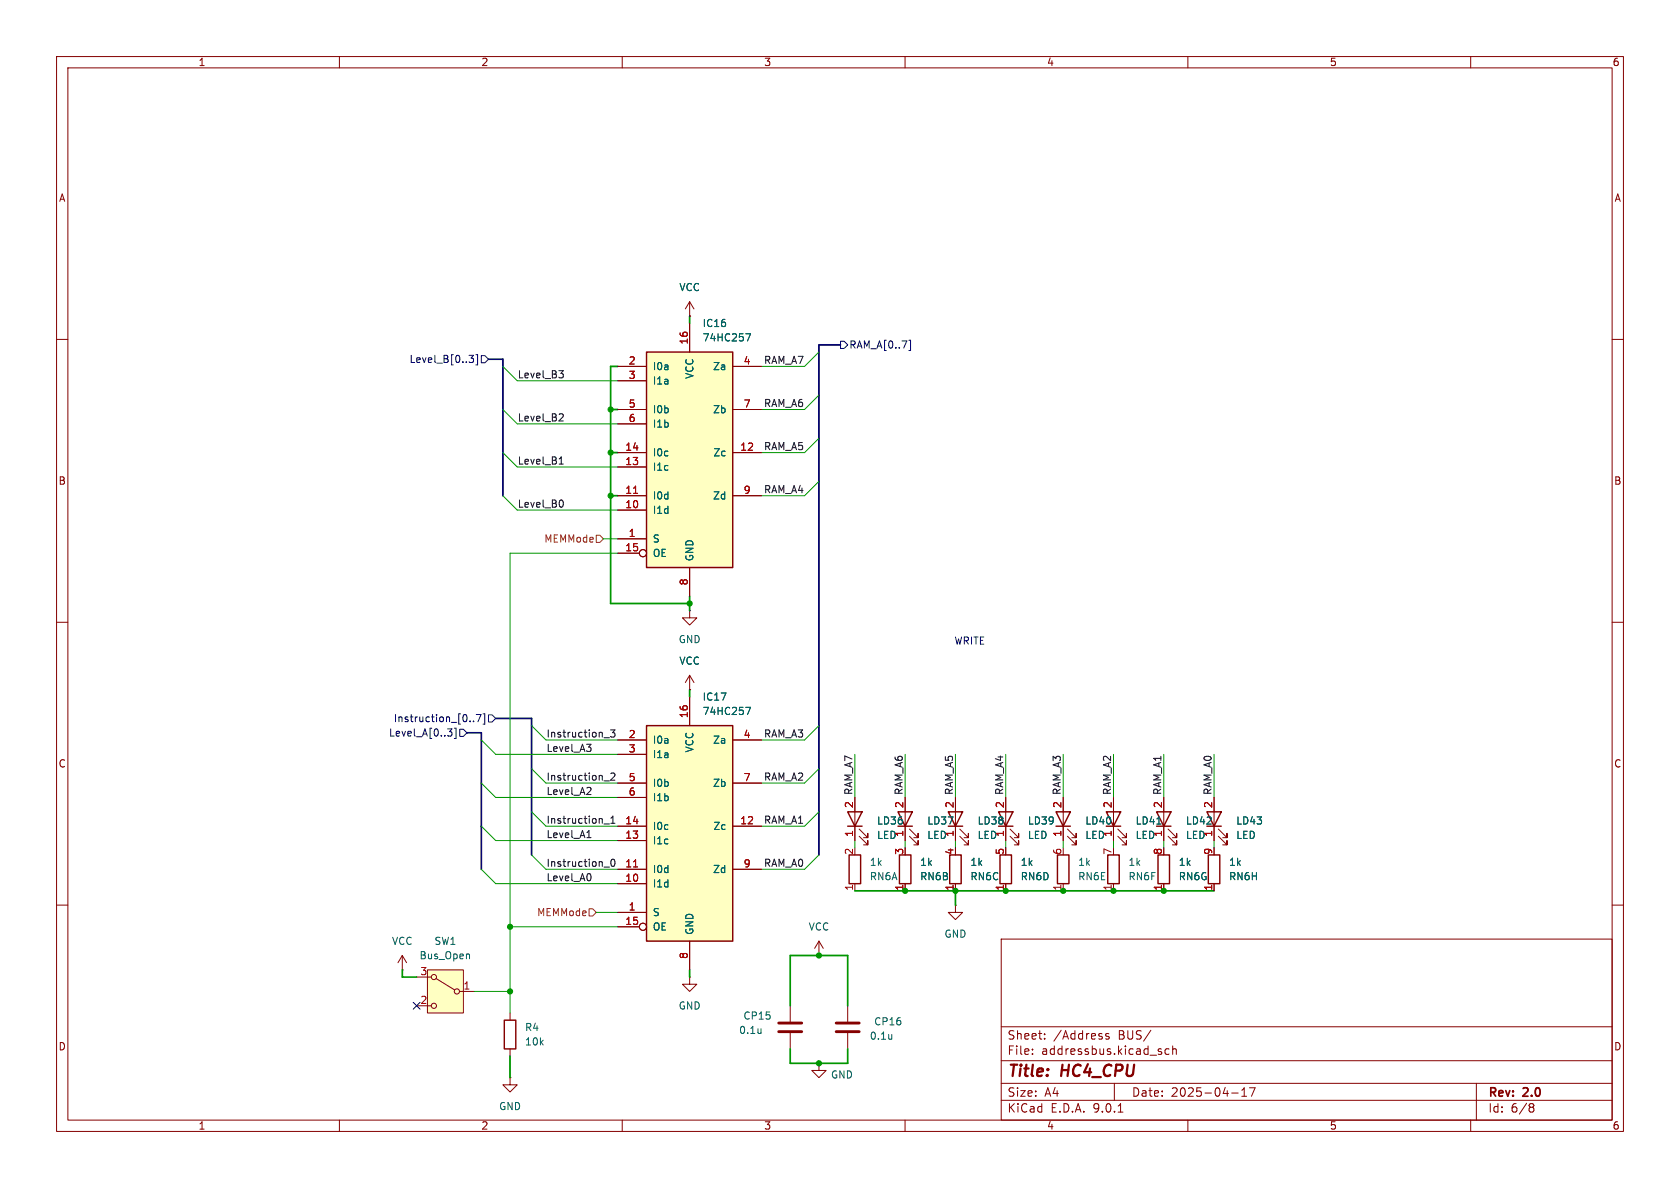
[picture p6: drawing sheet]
<svg xmlns="http://www.w3.org/2000/svg" width="297mm" height="210mm" viewBox="0 0 297 210" stroke-linecap="round" stroke-linejoin="round" font-family="sans-serif">
<g fill="none" stroke="#840000" stroke-width=".18">
<path d="M10 10h277v190h-277zM12 12h273v186h-273zM60 10v2M110 10v2M160 10v2M210 10v2M260 10v2M10 60h2M285 60h2M10 110h2M121.9 119.4l-.7 1.3M121.9 119.4l.8 1.3"/>
<path d="M121.9 119.4v2.5M285 110h2M121.9 121.9h.1M160 141v7.6M160 156.2v1.3M160.8 147.8l1.5 1.6v-.8v.8h-.8M160.8 146.6l1.5 1.5v-.8v.8h-.8M168.9 156.2v1.3M177.8 156.2v1.3M196.8 156.2v1.3M10 160h2M90.2 179.1v1.2"/>
<path d="M121.9 172.7v1.3h1.3l-1.3 1.3-1.3-1.3h1.3M121.9 172.7h.1M144.8 168.9h.1M144.8 166.4l-.8 1.2M144.8 166.4l.7 1.2M144.8 166.4v2.5M149.9 177.8v2.8M177 166h108v32h-108zM285 160h2M60 198v2M90.2 190.5v1.3h1.2l-1.2 1.2-1.3-1.2h1.3M90.2 190.5h.1"/>
<path d="M90.2 185.4v1.3M110 198v2M149.9 182.6v2.8M160 198v2M177 194.5h108M177 191.5h108M177 187.5h108M177 181.5h108M182.5 186.3v.1M182.5 185.5v.1M184.7 183.6v.1M184.7 182.8v.1"/>
<path d="M196 182.8l-.3-.1-.2 .2v.2l.5 .2v.3h-.5M197 191.5v3M197.7 196.6h.8M203.5 182.1l-1.3 2M205.3 186v.3M206.7 185.5l-.5-.1-.2 .3v.4l.1 .2h.6M207.3 185.5l.2-.1 .4 .1 .1 .9M207.3 184.9v1.5M210 198v2M217.7 193.2h1.2M219.5 193.8h.9M219.5 192.7l.5-.4v1.5"/>
<path d="M220.9 192.3h1l-.7 1.5M260 198v2M261 191.5v6.5M270.6 195.1l.4 .1 .2 .2-.3 .3M270.6 195.7h.3M270.9 195.7l.2 .2 .1 .4-.2 .2-.4 .1"/>
</g>
<path d="M158.7 143.5h2.6l-1.3 2.6zM158.7 146.1h2.6M159 151.1h2v5.1h-2zM167.9 151.1h2v5.1h-2zM176.8 151.1h2v5.1h-2zM195.8 151.1h2.1v5.1h-2.1zM89.2 180.3h2v5.1h-2z" fill="none" stroke="#840000" stroke-width=".25"/>
<path d="M147.8 180.8h4.1M147.8 182.4h4.1" fill="none" stroke="#840000" stroke-width=".51"/>
<path d="M157.7 182.9v.8M157.7 183.6l-.1 .1" fill="none" stroke="#006464" stroke-width=".18"/>
<path d="M114.3 128.3h15.2v38.1h-15.2z" fill="#ffffc2"/>
<path d="M114.3 128.3h15.2v38.1h-15.2z" fill="none" stroke="#840000" stroke-width=".25"/>
<g fill="none" stroke="#840000" stroke-width=".18">
<path d="M109.2 130.8h5.1M109.2 133.4h5.1M109.2 138.4h5.1M121.9 123.2v5.1M129.5 130.8h5.1M129.5 138.4h5.1M109.2 141h5.1M109.2 146.1h5.1M109.2 148.6h5.1M109.2 153.7h5.1M109.2 156.2h5.1M129.5 146.1h5.1"/>
<path d="M129.5 153.7h5.1M109.2 161.3h5.1M109.2 163.8h3.8M121.9 166.4v5.1M144.8 188v1.2h1.2l-1.2 1.3-1.3-1.3h1.3M144.8 188h.1"/>
<circle cx="113.7" cy="163.8" r=".63"/>
</g>
<path d="M112 153.3h.7" fill="none" stroke="#a90000" stroke-width=".18"/>
<path d="M131.8 125h.9l-.6 1.3" fill="none" stroke="#006464" stroke-width=".18"/>
<path d="M114.3 62.2h15.2v38.1h-15.2z" fill="#ffffc2"/>
<path d="M114.3 62.2h15.2v38.1h-15.2zM186.7 143.5h2.5l-1.2 2.6zM186.7 146.1h2.5M186.9 151.1h2.1v5.1h-2.1zM195.6 143.5h2.5l-1.3 2.6zM195.6 146.1h2.5M204.5 143.5h2.5l-1.3 2.6zM204.5 146.1h2.5M204.7 151.1h2.1v5.1h-2.1zM213.6 151.1h2v5.1h-2z" fill="none" stroke="#840000" stroke-width=".25"/>
<g fill="none" stroke="#840000" stroke-width=".18">
<path d="M121.9 57.2v5M109.2 64.8h5.1M109.2 67.3h5.1M109.2 72.4h5.1M109.2 74.9h5.1M129.5 64.8h5.1M129.5 72.4h5.1M109.2 80h5.1M109.2 82.6h5.1M109.2 87.6h5.1M109.2 90.2h5.1M109.2 95.3h5.1"/>
<path d="M109.2 97.8h3.8M129.5 80h5.1M129.5 87.6h5.1M121.9 100.3v5.1M188 141v7.6M188 156.2v1.3M188.7 147.8l1.5 1.6v-.8v.8h-.7M188.7 146.6l1.5 1.5v-.8v.8h-.7M196.8 141v7.6M197.6 147.8l1.5 1.6v-.8v.8h-.7M197.6 146.6l1.5 1.5v-.8v.8h-.7M205.7 141v7.6"/>
<path d="M205.7 156.2v1.3M206.5 147.8l1.5 1.6v-.8v.8h-.7M206.5 146.6l1.5 1.5v-.8v.8h-.7M214.6 156.2v1.3M139.7 177.8v2.8M139.7 182.6v2.8"/>
<circle cx="113.7" cy="97.8" r=".63"/>
</g>
<path d="M112 87.2h.7" fill="none" stroke="#a90000" stroke-width=".18"/>
<path d="M131.8 59h.9l-.6 1.3M204.5 145.7h.7M134.5 181.9v.8M134.5 182.6h.1" fill="none" stroke="#006464" stroke-width=".18"/>
<path d="M137.7 180.8h4M137.7 182.4h4" fill="none" stroke="#840000" stroke-width=".51"/>
<path d="M75.6 171.5h6.3v7.6h-6.3z" fill="#ffffc2"/>
<g fill="none" stroke="#840000" stroke-width=".18">
<path d="M121.9 55.9h.1M121.9 53.3l-.7 1.3M121.9 53.3l.8 1.3M121.9 53.3v2.6M121.9 57.2v5M109.2 64.8h5.1M109.2 67.3h5.1M109.2 72.4h5.1M109.2 74.9h5.1M129.5 64.8h5.1M129.5 72.4h5.1M109.2 80h5.1"/>
<path d="M109.2 82.6h5.1M109.2 87.6h5.1M109.2 90.2h5.1M109.2 95.3h5.1M109.2 97.8h3.8M129.5 80h5.1M129.5 87.6h5.1M121.9 108v1.2h1.3l-1.3 1.3-1.3-1.3h1.3M121.9 108h.1M121.9 100.3v5.1M109.2 130.8h5.1M109.2 133.4h5.1"/>
<path d="M109.2 138.4h5.1M121.9 121.9h.1M121.9 123.2v5.1M129.5 130.8h5.1M129.5 138.4h5.1M109.2 141h5.1M109.2 146.1h5.1M109.2 148.6h5.1M109.2 153.7h5.1M109.2 156.2h5.1M129.5 146.1h5.1M129.5 153.7h5.1"/>
<path d="M151.1 141v7.6M151.1 156.2v1.3M151.9 147.8l1.5 1.6v-.8v.8h-.7M151.9 146.6l1.5 1.5v-.8v.8h-.7M160 141v2.5M160 146.1v2.5M160 156.2v1.3M168.9 141v7.6M168.9 156.2v1.3M169.7 147.8l1.5 1.6v-.8v.8h-.8M169.7 146.6l1.5 1.5v-.8v.8h-.8M177.8 141v7.6"/>
<path d="M177.8 156.2v1.3M178.6 147.8l1.5 1.6v-.8v.8h-.8M178.6 146.6l1.5 1.5v-.8v.8h-.8M188 141v2.5M188 146.1v2.5M196.8 141v2.5M196.8 146.1v2.5M205.7 141v2.5M205.7 146.1v2.5M205.7 156.2v1.3M214.6 141v7.6M214.6 156.2v1.3"/>
<path d="M215.4 147.8l1.5 1.6v-.8v.8h-.7M215.4 146.6l1.5 1.5v-.8v.8h-.7M71.1 171.5h.1M71.1 168.9l-.7 1.3M71.1 168.9l.8 1.3M71.1 168.9v2.6M73.7 172.7h2.5M73.7 177.8h2.5M75.6 171.5h6.3v7.6h-6.3zM77.1 173l3.3 2M81.3 175.3h2.5M109.2 161.3h5.1"/>
<path d="M109.2 163.8h3.8M121.9 166.4v5.1M168.9 160v1.3h1.3l-1.3 1.3-1.3-1.3h1.3M168.9 160h.1"/>
<circle cx="113.7" cy="97.8" r=".63"/>
<circle cx="76.7" cy="172.7" r=".46"/>
<circle cx="76.7" cy="177.8" r=".46"/>
<circle cx="80.8" cy="175.3" r=".46"/>
<circle cx="113.7" cy="163.8" r=".63"/>
</g>
<path d="M131.8 59h.9l-.6 1.3M131.8 125h.9l-.6 1.3M204.5 145.7h.7M82.8 168.6l.2 .2v.7" fill="none" stroke="#006464" stroke-width=".18"/>
<path d="M149.9 143.5h2.5l-1.3 2.6zM149.9 146.1h2.5M150.1 151.1h2v5.1h-2zM167.6 143.5h2.6l-1.3 2.6zM167.6 146.1h2.6M176.5 143.5h2.6l-1.3 2.6zM176.5 146.1h2.6M213.4 143.5h2.5l-1.3 2.6zM213.4 146.1h2.5" fill="none" stroke="#840000" stroke-width=".25"/>
<path d="M105.4 94.6h.6l.7 .7-.7 .6h-.6zM104.1 160.7h.7l.6 .6-.6 .6h-.7z" fill="none" stroke="#725600" stroke-width=".18"/>
<g fill="none" stroke="#000084" stroke-width=".18">
<path d="M82.9 62.8h.8l-.4 .5 .4 .1v.4l-.2 .3h-.4M84.1 62.7h.3v1.8h-.3M85.1 62.9h.6l.7 .6-.7 .6h-.6zM148.6 60.3h.6l.7 .7-.7 .6h-.6zM160.7 60.1h.3v1.9h-.3M79.1 128.8h.8l-.4 .5 .3 .2 .1 .4-.2 .2h-.4M80.6 128.7v1.8h-.3M81.3 128.9h.6l.6 .6-.6 .7h-.6zM83.1 127.5v.1M83.7 127.5v.1M84.2 126.3h.8l-.5 1.3M85.4 126.2h.3v1.8h-.3"/>
<path d="M86.4 126.4h.6l.6 .6-.6 .6h-.6zM73.1 177.2l1.2 1.2M74.3 177.2l-1.2 1.2"/>
</g>
<g fill="none" stroke="#0f0f0f" stroke-width=".18">
<path d="M98.8 65.5h.8l-.4 .5M99.3 66l.3 .3v.3l-.3 .2M99.3 73.1l.3 .3-.1 .3-.7 .7h.8M98.9 82h.7M99 81.1l.2-.3v1.2M99.3 88.4a.79 .79 0 0 1 0 1.3M103.7 131.6h.8l-.4 .5M104.4 132.2v.5M104.4 139.3v.4M106.8 130.4h.9M106.8 138h.9M107.9 129h.8l-.4 .5 .4 .1v.6l-.2 .1-.6-.1"/>
<path d="M108 136.8l.5-.2 .2 .4-.8 .9h.8M103.7 140.5h.8M103.8 148.1h.7M104.4 154.7v.8M106.8 145.7h.9M106.8 153.3h.9M108 145.5h.7M108 144.6l.4-.3v1.2M108.1 152l.2-.1a.68 .68 0 0 1 .4 .6 .68 .68 0 0 1-.4 .7l-.2-.2-.1-.3z"/>
</g>
<path d="M86.4 63.5h2.5v24.1M148.6 61h-3.8v90.1M82.5 129.5h2.6v24.2M87.6 127h6.4v24.1" fill="none" stroke="#000084" stroke-width=".3"/>
<g fill="none" stroke="#009600" stroke-width=".18">
<path d="M88.9 72.4l2.5 2.5h17.8M88.9 64.8l2.5 2.5h17.8M144.8 69.9l-2.6 2.5h-7.6M144.8 62.2l-2.6 2.6h-7.6M144.8 77.5l-2.6 2.5h-7.6M88.9 80l2.5 2.6h17.8M88.9 87.6l2.5 2.6h17.8M106.7 95.3h2.5M109.2 97.8h-19v81.3M144.8 85.1l-2.6 2.5h-7.6M85.1 138.4l2.5 2.6h21.6M85.1 130.8l2.5 2.6h21.6"/>
<path d="M94 135.9l2.5 2.5h12.7M94 128.3l2.5 2.5h12.7M144.8 135.9l-2.6 2.5h-7.6M144.8 128.3l-2.6 2.5h-7.6M151.1 133.4v7.6M160 133.4v7.6M168.9 133.4v7.6M177.8 133.4v7.6M188 133.4v7.6M196.8 133.4v7.6M205.7 133.4v7.6M214.6 133.4v7.6"/>
<path d="M85.1 146.1l2.5 2.5h21.6M85.1 153.7l2.5 2.5h21.6M94 143.5l2.5 2.6h12.7M94 151.1l2.5 2.6h12.7M144.8 143.5l-2.6 2.6h-7.6M144.8 151.1l-2.6 2.6h-7.6M151.1 148.6v1.3M160 148.6v1.3M168.9 148.6v1.3M177.8 148.6v1.3M188 148.6v1.3M196.8 148.6v1.3"/>
<path d="M205.7 148.6v1.3M214.6 148.6v1.3M83.8 175.3h6.4M90.2 163.8h19M105.4 161.3h3.8"/>
</g>
<g fill="none" stroke="#009600" stroke-width=".3">
<path d="M121.9 55.9v1.3M107.9 72.4h1.3M109.2 64.8h-1.3v41.9h14M107.9 87.6h1.3M107.9 80h1.3M121.9 105.4v2.6M121.9 121.9v1.3M151.1 157.5h63.5M168.9 157.5v2.5M71.1 171.5v1.2h2.6M121.9 171.5v1.2M139.7 177.8v-8.9h10.2v8.9"/>
<path d="M90.2 186.7v3.8M139.7 185.4v2.6h10.2v-2.6"/>
</g>
<path d="M112 87.2h.7M112 153.3h.7" fill="none" stroke="#a90000" stroke-width=".18"/>
<g fill="#009600" stroke="#009600" stroke-width=".18">
<circle cx="90.2" cy="175.3" r=".46"/>
<circle cx="144.8" cy="168.9" r=".46"/>
<circle cx="90.2" cy="163.8" r=".46"/>
<circle cx="144.8" cy="188" r=".46"/>
<circle cx="121.9" cy="106.7" r=".46"/>
<circle cx="107.9" cy="87.6" r=".46"/>
<circle cx="107.9" cy="72.4" r=".46"/>
<circle cx="107.9" cy="80" r=".46"/>
<circle cx="160" cy="157.5" r=".46"/>
<circle cx="168.9" cy="157.5" r=".46"/>
<circle cx="196.8" cy="157.5" r=".46"/>
<circle cx="205.7" cy="157.5" r=".46"/>
<circle cx="177.8" cy="157.5" r=".46"/>
<circle cx="188" cy="157.5" r=".46"/>
</g>
<g font-size="2.8" fill="#840000">
<text x="178" y="190.9">Title:</text>
<text x="187.7" y="190.9">HC4_CPU</text>
</g>
<g font-size="2.1" fill="#840000">
<text x="178" y="184">Sheet:</text>
<text x="186.2" y="184">/Address</text>
<text x="197.7" y="184">BUS/</text>
<text x="178" y="186.7">File:</text>
<text x="184.1" y="186.7">addressbus.kicad_sch</text>
<text x="178" y="196.9">KiCad</text>
<text x="178" y="194.1">Size:</text>
<text x="184.7" y="194.1">A4</text>
<text x="185.7" y="196.9">E.D.A.</text>
<text x="193.3" y="196.9">9.0.1</text>
<text x="200" y="194.1">Date:</text>
<text x="207" y="194.1">2025-04-17</text>
<text x="263" y="194.3">Rev:</text>
<text x="263" y="196.9">Id:</text>
<text x="267.1" y="196.9">6/8</text>
<text x="269.4" y="194.3">2.0</text>
</g>
<g font-size="1.8" fill="#840000">
<text x="35" y="11.9">1</text>
<text x="85" y="11.9">2</text>
<text x="135" y="11.9">3</text>
<text x="185" y="11.9">4</text>
<text x="235" y="11.9">5</text>
<text x="285" y="11.9">6</text>
<text x="10.3" y="35.9">A</text>
<text x="285.3" y="35.9">A</text>
<text x="10.3" y="85.9">B</text>
<text x="285.3" y="85.9">B</text>
<text x="10.3" y="135.9">C</text>
<text x="285.3" y="135.9">C</text>
<text x="10.3" y="185.9">D</text>
<text x="285.3" y="185.9">D</text>
<text x="35" y="199.9">1</text>
<text x="85" y="199.9">2</text>
<text x="135" y="199.9">3</text>
<text x="185" y="199.9">4</text>
<text x="235" y="199.9">5</text>
<text x="285" y="199.9">6</text>
</g>
<g font-size="1.8" fill="#006464">
<text x="120" y="51.7">VCC</text>
<text x="124.1" y="58">IC16</text>
<text x="115.3" y="65.6">I0a</text>
<text x="124.1" y="60.6">74HC257</text>
<text x="126" y="65.6">Za</text>
<text x="115.3" y="68.2">I1a</text>
<text x="122.8" y="67.1" transform="rotate(-90 122.8 67.1)">VCC</text>
<text x="115.3" y="73.3">I0b</text>
<text x="115.3" y="75.8">I1b</text>
<text x="126" y="73.3">Zb</text>
<text x="115.3" y="80.9">I0c</text>
<text x="115.3" y="83.4">I1c</text>
<text x="126" y="80.9">Zc</text>
<text x="115.3" y="88.5">I0d</text>
<text x="126" y="88.5">Zd</text>
<text x="115.3" y="91">I1d</text>
<text x="115.3" y="96.1">S</text>
<text x="115.3" y="98.7">OE</text>
<text x="122.8" y="99.3" transform="rotate(-90 122.8 99.3)">GND</text>
<text x="119.9" y="113.9">GND</text>
<text x="120" y="117.7">VCC</text>
<text x="124.1" y="124.1">IC17</text>
<text x="115.3" y="131.7">I0a</text>
<text x="124.1" y="126.6">74HC257</text>
<text x="126" y="131.7">Za</text>
<text x="115.3" y="134.2">I1a</text>
<text x="122.8" y="133.1" transform="rotate(-90 122.8 133.1)">VCC</text>
<text x="115.3" y="139.3">I0b</text>
<text x="115.3" y="141.8">I1b</text>
<text x="126" y="139.3">Zb</text>
<text x="115.3" y="146.9">I0c</text>
<text x="115.3" y="149.5">I1c</text>
<text x="126" y="146.9">Zc</text>
<text x="154.9" y="146">LD36</text>
<text x="154.9" y="148.5">LED</text>
<text x="163.8" y="146">LD37</text>
<text x="163.8" y="148.5">LED</text>
<text x="168.7" y="148" transform="rotate(-90 168.7 148)">1</text>
<text x="172.7" y="146">LD38</text>
<text x="172.7" y="148.5">LED</text>
<text x="181.6" y="146">LD39</text>
<text x="181.6" y="148.5">LED</text>
<text x="191.8" y="146">LD40</text>
<text x="191.8" y="148.5">LED</text>
<text x="196.6" y="148" transform="rotate(-90 196.6 148)">1</text>
<text x="200.7" y="146">LD41</text>
<text x="200.7" y="148.5">LED</text>
<text x="205.5" y="148" transform="rotate(-90 205.5 148)">1</text>
<text x="209.6" y="146">LD42</text>
<text x="209.6" y="148.5">LED</text>
<text x="218.4" y="146">LD43</text>
<text x="218.4" y="148.5">LED</text>
<text x="115.3" y="154.5">I0d</text>
<text x="126" y="154.5">Zd</text>
<text x="153.7" y="155.8">RN6A</text>
<text x="153.7" y="153.3">1k</text>
<text x="162.6" y="155.8">RN6B</text>
<text x="162.6" y="153.3">1k</text>
<text x="171.5" y="155.8">RN6C</text>
<text x="171.5" y="153.3">1k</text>
<text x="180.3" y="155.8">RN6D</text>
<text x="180.3" y="153.3">1k</text>
<text x="190.5" y="155.8">RN6E</text>
<text x="190.5" y="153.3">1k</text>
<text x="199.4" y="155.8">RN6F</text>
<text x="199.4" y="153.3">1k</text>
<text x="208.3" y="155.8">RN6G</text>
<text x="208.3" y="153.3">1k</text>
<text x="217.2" y="155.8">RN6H</text>
<text x="217.2" y="153.3">1k</text>
<text x="115.3" y="157.1">I1d</text>
<text x="69.2" y="167.2">VCC</text>
<text x="76.7" y="167.2">SW1</text>
<text x="115.3" y="162.2">S</text>
<text x="115.3" y="164.7">OE</text>
<text x="122.8" y="165.4" transform="rotate(-90 122.8 165.4)">GND</text>
<text x="142.9" y="164.7">VCC</text>
<text x="166.9" y="166">GND</text>
<text x="74.1" y="169.8">Bus_Open</text>
<text x="119.9" y="178.7">GND</text>
<text x="92.7" y="182.5">R4</text>
<text x="92.7" y="185">10k</text>
<text x="130.6" y="183">0.1u</text>
<text x="131.3" y="180.4">CP15</text>
<text x="153.7" y="184">0.1u</text>
<text x="154.4" y="181.5">CP16</text>
<text x="146.8" y="190.9">GND</text>
<text x="88.1" y="196.4">GND</text>
</g>
<g font-size="1.8" fill="#000084">
<text x="72.3" y="64.4">Level_B[0..3]</text>
<text x="150.1" y="61.8">RAM_A[0..7]</text>
<text x="68.7" y="130.4">Level_A[0..3]</text>
<text x="69.5" y="127.9">Instruction_[0..7]</text>
</g>
<g font-size="1.8" fill="#a90000">
<text x="111.1" y="64.5">2</text>
<text x="121.7" y="61" transform="rotate(-90 121.7 61)">16</text>
<text x="131.4" y="64.5">4</text>
<text x="111.1" y="67.1">3</text>
<text x="111.1" y="72.1">5</text>
<text x="111.1" y="74.7">6</text>
<text x="131.4" y="72.1">7</text>
<text x="110.4" y="79.8">14</text>
<text x="110.4" y="82.3">13</text>
<text x="130.8" y="79.8">12</text>
<text x="110.4" y="87.4">11</text>
<text x="110.4" y="89.9">10</text>
<text x="131.4" y="87.4">9</text>
<text x="111.1" y="95">1</text>
<text x="110.4" y="97.5">15</text>
<text x="121.7" y="103.6" transform="rotate(-90 121.7 103.6)">8</text>
<text x="111.1" y="130.6">2</text>
<text x="121.7" y="127" transform="rotate(-90 121.7 127)">16</text>
<text x="131.4" y="130.6">4</text>
<text x="111.1" y="133.1">3</text>
<text x="111.1" y="138.2">5</text>
<text x="111.1" y="140.7">6</text>
<text x="131.4" y="138.2">7</text>
<text x="150.9" y="142.9" transform="rotate(-90 150.9 142.9)">2</text>
<text x="159.8" y="142.9" transform="rotate(-90 159.8 142.9)">2</text>
<text x="168.7" y="142.9" transform="rotate(-90 168.7 142.9)">2</text>
<text x="177.5" y="142.9" transform="rotate(-90 177.5 142.9)">2</text>
<text x="187.7" y="142.9" transform="rotate(-90 187.7 142.9)">2</text>
<text x="196.6" y="142.9" transform="rotate(-90 196.6 142.9)">2</text>
<text x="205.5" y="142.9" transform="rotate(-90 205.5 142.9)">2</text>
<text x="214.4" y="142.9" transform="rotate(-90 214.4 142.9)">2</text>
<text x="110.4" y="145.8">14</text>
<text x="110.4" y="148.3">13</text>
<text x="130.8" y="145.8">12</text>
<text x="150.9" y="148" transform="rotate(-90 150.9 148)">1</text>
<text x="159.8" y="148" transform="rotate(-90 159.8 148)">1</text>
<text x="177.5" y="148" transform="rotate(-90 177.5 148)">1</text>
<text x="187.7" y="148" transform="rotate(-90 187.7 148)">1</text>
<text x="214.4" y="148" transform="rotate(-90 214.4 148)">1</text>
<text x="110.4" y="153.4">11</text>
<text x="110.4" y="156">10</text>
<text x="131.4" y="153.4">9</text>
<text x="150.9" y="151.2" transform="rotate(-90 150.9 151.2)">2</text>
<text x="159.8" y="151.2" transform="rotate(-90 159.8 151.2)">3</text>
<text x="168.7" y="151.2" transform="rotate(-90 168.7 151.2)">4</text>
<text x="177.5" y="151.2" transform="rotate(-90 177.5 151.2)">5</text>
<text x="187.7" y="151.2" transform="rotate(-90 187.7 151.2)">6</text>
<text x="196.6" y="151.2" transform="rotate(-90 196.6 151.2)">7</text>
<text x="205.5" y="151.2" transform="rotate(-90 205.5 151.2)">8</text>
<text x="214.4" y="151.2" transform="rotate(-90 214.4 151.2)">9</text>
<text x="111.1" y="161">1</text>
<text x="150.9" y="157.6" transform="rotate(-90 150.9 157.6)">1</text>
<text x="159.8" y="157.6" transform="rotate(-90 159.8 157.6)">1</text>
<text x="168.7" y="157.6" transform="rotate(-90 168.7 157.6)">1</text>
<text x="177.5" y="157.6" transform="rotate(-90 177.5 157.6)">1</text>
<text x="187.7" y="157.6" transform="rotate(-90 187.7 157.6)">1</text>
<text x="196.6" y="157.6" transform="rotate(-90 196.6 157.6)">1</text>
<text x="205.5" y="157.6" transform="rotate(-90 205.5 157.6)">1</text>
<text x="214.4" y="157.6" transform="rotate(-90 214.4 157.6)">1</text>
<text x="110.4" y="163.6">15</text>
<text x="74.2" y="172.5">3</text>
<text x="121.7" y="169.6" transform="rotate(-90 121.7 169.6)">8</text>
<text x="74.2" y="177.5">2</text>
<text x="81.8" y="175">1</text>
</g>
<g font-size="1.8" fill="#0f0f0f">
<text x="135" y="64.4">RAM_A7</text>
<text x="91.4" y="67">Level_B3</text>
<text x="91.4" y="74.6">Level_B2</text>
<text x="135" y="72">RAM_A6</text>
<text x="91.4" y="82.2">Level_B1</text>
<text x="135" y="79.7">RAM_A5</text>
<text x="91.4" y="89.8">Level_B0</text>
<text x="135" y="87.3">RAM_A4</text>
<text x="96.5" y="130.5">Instruction_3</text>
<text x="135" y="130.5">RAM_A3</text>
<text x="96.5" y="133">Level_A3</text>
<text x="96.5" y="138.1">Instruction_2</text>
<text x="96.5" y="140.6">Level_A2</text>
<text x="135" y="138.1">RAM_A2</text>
<text x="150.8" y="140.6" transform="rotate(-90 150.8 140.6)">RAM_A7</text>
<text x="159.7" y="140.6" transform="rotate(-90 159.7 140.6)">RAM_A6</text>
<text x="168.6" y="140.6" transform="rotate(-90 168.6 140.6)">RAM_A5</text>
<text x="177.5" y="140.6" transform="rotate(-90 177.5 140.6)">RAM_A4</text>
<text x="187.6" y="140.6" transform="rotate(-90 187.6 140.6)">RAM_A3</text>
<text x="196.5" y="140.6" transform="rotate(-90 196.5 140.6)">RAM_A2</text>
<text x="205.4" y="140.6" transform="rotate(-90 205.4 140.6)">RAM_A1</text>
<text x="214.3" y="140.6" transform="rotate(-90 214.3 140.6)">RAM_A0</text>
<text x="96.5" y="145.7">Instruction_1</text>
<text x="96.5" y="148.2">Level_A1</text>
<text x="135" y="145.7">RAM_A1</text>
<text x="96.5" y="155.9">Level_A0</text>
<text x="96.5" y="153.3">Instruction_0</text>
<text x="135" y="153.3">RAM_A0</text>
</g>
<g font-size="1.8" fill="#725600">
<text x="96.1" y="96.1">MEMMode</text>
<text x="94.9" y="162.2">MEMMode</text>
</g>
<text font-size="1.8" fill="#0000c2" x="168.6" y="114.2">WRITE</text>
</svg>
